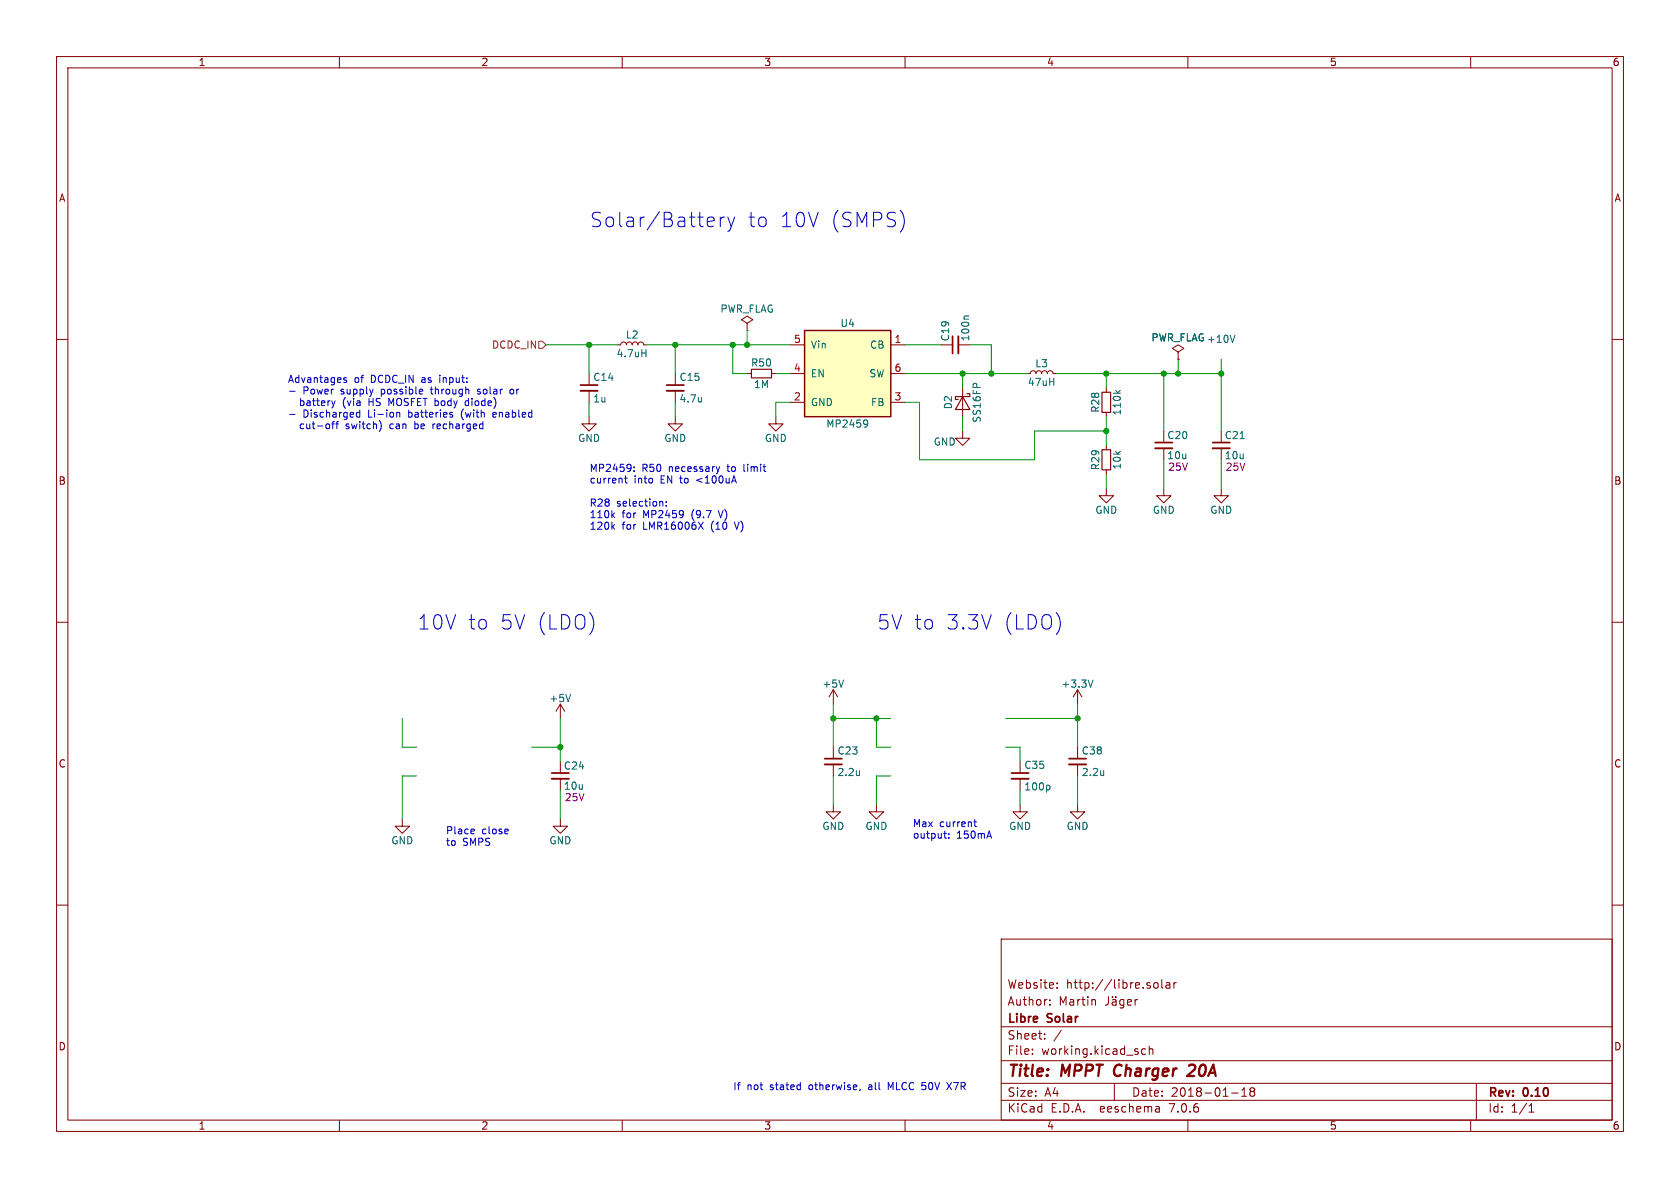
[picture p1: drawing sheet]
<svg xmlns="http://www.w3.org/2000/svg" width="297mm" height="210mm" viewBox="0 0 297 210" stroke-linecap="round" stroke-linejoin="round" font-family="sans-serif">
<g fill="none" stroke="#840000" stroke-width=".18">
<path d="M10 10h277v190h-277zM12 12h273v186h-273zM60 10v2M110 10v2M160 10v2M210 10v2M260 10v2M10 60h2M132.1 57.2l1-.7-1-.6-1 .6 1 .7v1.2M132.1 58.4h.1M285 60h2M104.1 73.7v1.2h1.3l-1.3 1.3-1.2-1.3h1.2"/>
<path d="M104.1 66v1.9M104.1 69.1v2M109.2 61h.5l.2-.4 .3-.1 .4 .1 .1 .4 .2-.4 .4-.1 .3 .1 .2 .4 .1-.4 .4-.1 .3 .1 .2 .4 .1-.4 .4-.1 .4 .1 .1 .4h.5M119.4 73.7v1.2h1.2l-1.2 1.3-1.3-1.3h1.3M119.4 66v1.9M119.4 69.1v2M132.1 66h.7M136.4 66h.8M137.2 73.7v1.2h1.2l-1.2 1.3-1.3-1.3h1.3M139.7 66h2.5M139.7 61h2.5M139.7 71.1h2.5"/>
<path d="M157.5 66h2.5M157.5 61h2.5M157.5 71.1h2.5M169.4 61h2M170.2 76.2v1.3h1.2l-1.2 1.2-1.3-1.2h1.3M170.2 68.6v5.1M181.6 66h.5l.2-.3 .3-.2 .4 .2 .1 .3 .2-.3 .4-.2 .3 .2 .1 .3 .2-.3 .4-.2 .3 .2 .2 .3 .1-.3 .4-.2 .3 .2 .2 .3h.5M195.6 68.6v.7M195.6 72.9v.8M195.6 78.7v.8M205.7 79.2v2.1M208.3 62.2l1-.6-1-.6-1 .6 1 .6v1.3"/>
<path d="M208.3 63.5h.1M215.9 79.2v2.1M195.6 86.4v1.2h1.2l-1.2 1.3-1.3-1.3h1.3M195.6 83.1v.7M205.7 86.4v1.2h1.3l-1.3 1.3-1.2-1.3h1.2M215.9 86.4v1.2h1.3l-1.3 1.3-1.3-1.3h1.3M10 110h2M285 110h2M99.1 124.5l-.8 1.2M99.1 124.5v2.5M99.1 137.7v2M99.1 124.5l.7 1.2"/>
<path d="M147.3 121.9v2.6M147.3 132.1v1.9M147.3 135.1v2.1M147.3 121.9l-.7 1.3M147.3 121.9l.8 1.3M180.3 134.6v1.9M180.3 137.7v2M190.5 121.9l-.8 1.3M190.5 121.9v2.6M190.5 132.1v1.9M190.5 135.1v2.1M190.5 121.9l.8 1.3"/>
<path d="M10 160h2M71.1 144.8v1.3h1.3l-1.3 1.2-1.3-1.2h1.3M99.1 144.8v1.3h1.2l-1.2 1.2-1.3-1.2h1.3M147.3 142.2v1.3h1.3l-1.3 1.3-1.3-1.3h1.3M154.9 142.2v1.3h1.3l-1.3 1.3-1.2-1.3h1.2M180.3 142.2v1.3h1.3l-1.3 1.3-1.2-1.3h1.2M190.5 142.2v1.3h1.3l-1.3 1.3-1.3-1.3h1.3M285 160h2M177 166h108v32h-108zM185.6 177.6v.1M185.6 176.8v.1M186.9 174.6v.1"/>
<path d="M186.9 173.8v.1M193.5 176.7l.2 .2v.8M196 176.2v1.1a.48 .48 0 0 1-.6 .4M196.7 176.8h.5l.1 .9M196.7 176.2v.1M197.2 176.2v.1M197.3 177.1h-.5a.29 .29 0 0 0-.2 .3 .29 .29 0 0 0 .2 .3l.5-.1M198.7 176.8l-.5-.1-.2 .3v.4l.1 .2h.6M198.7 176.7v1.2l-.3 .3-.4-.1M199.3 177.2l.7-.1v-.3l-.5-.1-.2 .2 .1 .7h.6M200.7 176.7v1M201.1 176.7l-.3 .1-.1 .2"/>
<path d="M204 173.8l.2-.1 .5 .1v.6l-.1 .2-.4 .1-.2-.1zM205.4 173.2v1.3l.2 .2M206.2 173.8h.5l.1 .9M206.8 174.1h-.5a.29 .29 0 0 0-.2 .3 .29 .29 0 0 0 .2 .3l.5-.1M207.5 173.7v1M208 173.7l-.3 .1-.2 .2M60 198v2M110 198v2M160 198v2M177 194.5h108M177 191.5h108M177 187.5h108"/>
<path d="M177 181.5h108M182.5 186.3v.1M182.5 185.5v.1M184.7 183.6v.1M184.7 182.8v.1M187.6 182.1l-1.3 2M197 191.5v3M202.5 185.5l-.4-.1-.3 .3v.4l.2 .2h.5M203.2 185.5l.2-.1 .3 .1 .1 .9M203.2 184.9v1.5M204.9 195.7l.1 .9M205 196.5l-.2 .1"/>
<path d="M205 196h-.2M210 198v2M217.7 193.2h1.2M219.5 193.8h.9M219.5 192.7l.5-.4v1.5M221.2 192.9l-.2 .3v.3l.2 .3 .5-.1 .1-.2-.1-.4-.2-.2M221.2 192.9l-.2-.2 .2-.4 .5 .1 .1 .2-.3 .3M221.2 192.9h.3M260 198v2M261 191.5v6.5M270.3 196.6h.9M270.3 195.5l.4-.4v1.5"/>
</g>
<path d="M197.2 188.5a1.27 1.27 0 0 0 0 1.6M211 188.2h-.5l-.3 .2M211.2 189.1l-1.3 1.1h1.2" fill="none" stroke="#840000" stroke-width=".4"/>
<path d="M169.4 59.4v3.1M102.6 69.1h3.1M117.9 69.1h3M204.2 79.2h3.1M214.4 79.2h3M97.5 137.7h3.1M145.8 135.1h3M178.8 137.7h3.1M189 135.1h3" fill="none" stroke="#840000" stroke-width=".33"/>
<path d="M168.4 59.4v3.1M102.6 68.1h3.1M117.9 68.1h3M204.2 78.2h3.1M214.4 78.2h3M97.5 136.7h3.1M145.8 134.1h3M178.8 136.7h3.1M189 134.1h3" fill="none" stroke="#840000" stroke-width=".3"/>
<g fill="none" stroke="#006464" stroke-width=".18">
<path d="M171.3 55.9h-.7l-.2 .1M218.3 59.3l-.4 1.2M113.5 62.4h.7M114.2 61.8v1.3M124 70.2v.9M124 70.9l-.1 .1M152.9 74.2l.4 .2a.84 .84 0 0 1-.3 1.1M153.4 74.8l-.1 .2h-.4M197.2 69l.5 .5M198.1 69l-.5 .4M219.2 77.5h.8M100.9 122.8l-.4 1.2"/>
<path d="M149.1 120.2l-.4 1.3M151.9 136.3v.8M151.9 137h.1M185.4 138.8l.2 .2v.4l-.2 .2M193.2 120.2l-.4 1.3M195.1 136.3v.8M195.1 137h.1"/>
</g>
<path d="M132.8 65.3h3.6v1.5h-3.6zM170.2 70.1l1.2 2.3h-2.5zM170.9 69.6h.5v.5h-2.5v.5h.5M194.8 79.5h1.5v3.6h-1.5zM194.8 69.3h1.5v3.6h-1.5z" fill="none" stroke="#840000" stroke-width=".2"/>
<path d="M142.2 58.4h15.3v15.3h-15.3z" fill="#ffffc2" stroke="#ffffc2" stroke-width=".18"/>
<path d="M142.2 58.4h15.3v15.3h-15.3z" fill="none" stroke="#840000" stroke-width=".25"/>
<path d="M95.2 60.3h.7l.6 .7-.6 .6h-.7z" fill="none" stroke="#725600" stroke-width=".18"/>
<g fill="none" stroke="#0000c2" stroke-width=".18">
<path d="M125.4 38.4l.7 .1 .2 .5-1.3 .2M126.1 40l-.7 .1M127.3 38.4v1.7M128.1 38.4a.65 .65 0 0 0-.8 .5M128.7 38.4l.6 1.7M129.9 38.4l-.6 1.7M129.3 40.1l-.3 .6-.3 .2M51.2 69.2h1M51.2 73.3h1M58.6 74.9h.5M58.8 74.7v1.1M59.2 70.9l-.3 .8"/>
<path d="M59.4 74.9h.5M59.5 74.7v1.1M61.2 66.8h-.3l-.1 .1v.2l.4 .1v.3h-.4M63 73.5l.2 .2h.4M63.6 72.5v1.2M63.6 73l-.4-.1-.2 .2M69.2 71.3l-.5-.9v1.3M70.1 73l.2-.1 .3 .1 .1 .7M70.1 72.9v.8M73.3 74.5v1.3M73.3 75.7l.2 .1M73.5 74.9l-.2 .1"/>
<path d="M74.5 68.8l.2 .3-.6 .1M74.7 69.6l-.2 .1M76.5 74.9v.9M76.9 74.9l-.4 .3M79.7 73.3l.3 .1v.2l-.1 .1h-.3M79.7 72.9l.3 .1M82.8 70.9h-.3l-.3 .2 .1 .5h.5M84.4 69.6l.1 .1M84.6 68.8l-.2 .2 .2 .2M87.3 72.9l-.2 .2v.5l.2 .1M87.7 73.2l-.6 .1M90.6 68.8l-.3 .1-.2 .1 .1 .5 .4 .2"/>
<path d="M108.3 91l.4 .5M108.3 93.1l.4 .5M108.7 90.7l-.5 .5M108.7 92.7l-.5 .5M110.4 84.5h.5M110.6 84.1v1.1l.3 .2M112.1 83.2v.1M112.1 82.6v.1M116.8 88.6l.4 .2v.7M117.8 89.4v.1M117.8 88.7v.1M123.5 92.3l.8 1.3"/>
<path d="M124.3 92.3l-.8 1.3M127 90.3l.4 1.2M127.2 82.5l-.3 .8M129.8 92.3l.4 1.3M83.7 146.6l.2 .3-.6 .1M83.8 147.3l-.1 .1M166.8 147.3h.5M167.1 148.1l.2 .1M167.7 148.1v.1M167.7 147.4v.1M172.2 145.3h.4M172.3 144.9v1.1l.3 .1"/>
<path d="M152.1 192.6l-.1 .2M157.5 192.3l-.5-.9v1.2M167.4 191.4l.8 1.2M168.2 191.4l-.8 1.2"/>
</g>
<g fill="none" stroke="#009600" stroke-width=".18">
<path d="M132.1 58.4v2.6M96.5 61h12.7M104.1 61v5M104.1 71.1v2.6M114.3 61h25.4M119.4 61v5M119.4 71.1v2.6M129.5 61v5h2.6M137.2 66h2.5M139.7 71.1h-2.5v2.6M160 61h6.4M160 66h21.6"/>
<path d="M160 71.1h2.6v10.2h20.3v-5.1h12.7M170.2 66v2.6M170.2 73.7v2.5M171.4 61h3.9v5M186.7 66h29.2M195.6 66v2.6M195.6 73.7v5M205.7 66v10.2M208.3 63.5v2.5M215.9 63.5v12.7M195.6 83.8v2.6M205.7 81.3v5.1"/>
<path d="M215.9 81.3v5.1M71.1 127v5.1h2.6M73.7 137.2h-2.6v7.6M94 132.1h5.1M99.1 127v7.6M99.1 139.7v5.1M147.3 124.5v7.6M147.3 137.2v5M147.3 127h10.2M154.9 127v5.1h2.6M157.5 137.2h-2.6v5M177.8 132.1h2.5v2.5"/>
<path d="M177.8 127h12.7M180.3 139.7v2.5M190.5 124.5v7.6M190.5 137.2v5"/>
</g>
<g fill="#009600" stroke="#009600" stroke-width=".18">
<circle cx="175.3" cy="66" r=".46"/>
<circle cx="195.6" cy="66" r=".46"/>
<circle cx="195.6" cy="76.2" r=".46"/>
<circle cx="208.3" cy="66" r=".46"/>
<circle cx="205.7" cy="66" r=".46"/>
<circle cx="215.9" cy="66" r=".46"/>
<circle cx="170.2" cy="66" r=".46"/>
<circle cx="129.5" cy="61" r=".46"/>
<circle cx="119.4" cy="61" r=".46"/>
<circle cx="104.1" cy="61" r=".46"/>
<circle cx="132.1" cy="61" r=".46"/>
<circle cx="147.3" cy="127" r=".46"/>
<circle cx="99.1" cy="132.1" r=".46"/>
<circle cx="154.9" cy="127" r=".46"/>
<circle cx="190.5" cy="127" r=".46"/>
</g>
<g font-size="3.5" fill="#0000c2">
<text x="104.1" y="40.4">Solar/Battery</text>
<text x="132" y="40.4">to</text>
<text x="137.7" y="40.4">10V</text>
<text x="146.6" y="40.4">(SMPS)</text>
<text x="73.7" y="111.5">10V</text>
<text x="82.6" y="111.5">to</text>
<text x="88.2" y="111.5">5V (LDO)</text>
<text x="154.9" y="111.5">5V to</text>
<text x="167.1" y="111.5">3.3V</text>
<text x="177.2" y="111.5">(LDO)</text>
</g>
<g font-size="2.8" fill="#840000">
<text x="178" y="190.9">Title:</text>
<text x="187.7" y="190.9">MPPT</text>
<text x="197.8" y="190.9">Charger</text>
<text x="211.7" y="190.9">20A</text>
</g>
<g font-size="2.1" fill="#840000">
<text x="178" y="178">Author:</text>
<text x="178" y="175">Website:</text>
<text x="187.2" y="178">Martin</text>
<text x="188.4" y="175">http://libre.solar</text>
<text x="178" y="184">Sheet:</text>
<text x="178" y="181.2">Libre</text>
<text x="185.2" y="181.2">Solar</text>
<text x="178" y="186.7">File:</text>
<text x="184.1" y="186.7">working.kicad_sch</text>
<text x="178" y="196.9">KiCad</text>
<text x="178" y="194.1">Size:</text>
<text x="184.7" y="194.1">A4</text>
<text x="185.7" y="196.9">E.D.A.</text>
<text x="194.6" y="196.9">eeschema</text>
<text x="200" y="194.1">Date:</text>
<text x="207" y="196.9">7.0.6</text>
<text x="207" y="194.1">2018-01-18</text>
<text x="263" y="194.3">Rev:</text>
<text x="263" y="196.9">Id:</text>
<text x="267.1" y="196.9">1/1</text>
<text x="269.4" y="194.3">0.10</text>
</g>
<g font-size="1.8" fill="#840000">
<text x="35" y="11.9">1</text>
<text x="85" y="11.9">2</text>
<text x="135" y="11.9">3</text>
<text x="185" y="11.9">4</text>
<text x="235" y="11.9">5</text>
<text x="285" y="11.9">6</text>
<text x="10.3" y="35.9">A</text>
<text x="285.3" y="35.9">A</text>
<text x="10.3" y="85.9">B</text>
<text x="285.3" y="85.9">B</text>
<text x="10.3" y="135.9">C</text>
<text x="285.3" y="135.9">C</text>
<text x="10.3" y="185.9">D</text>
<text x="285.3" y="185.9">D</text>
<text x="35" y="199.9">1</text>
<text x="85" y="199.9">2</text>
<text x="135" y="199.9">3</text>
<text x="185" y="199.9">4</text>
<text x="235" y="199.9">5</text>
<text x="285" y="199.9">6</text>
</g>
<g font-size="1.8" fill="#006464">
<text x="127.3" y="55.5">PWR_FLAG</text>
<text x="148.5" y="58">U4</text>
<text x="108.9" y="63.3">4.7uH</text>
<text x="110.5" y="60">L2</text>
<text x="132.7" y="65">R50</text>
<text x="143.3" y="61.8">Vin</text>
<text x="153.7" y="61.8">CB</text>
<text x="168" y="60.4" transform="rotate(-90 168 60.4)">C19</text>
<text x="171.6" y="60.4" transform="rotate(-90 171.6 60.4)">100n</text>
<text x="182.9" y="65.1">L3</text>
<text x="203.5" y="60.6">PWR_FLAG+10V</text>
<text x="203.5" y="60.6">PWR_FLAG</text>
<text x="104.8" y="71.3">1u</text>
<text x="104.8" y="67.5">C14</text>
<text x="120" y="67.5">C15</text>
<text x="120" y="71.3">4.7u</text>
<text x="133.2" y="68.8">1M</text>
<text x="143.3" y="72">GND</text>
<text x="143.3" y="66.9">EN</text>
<text x="153.6" y="66.9">SW</text>
<text x="153.9" y="72">FB</text>
<text x="181.6" y="68.4">47uH</text>
<text x="146" y="75.8">MP2459</text>
<text x="168.5" y="72.5" transform="rotate(-90 168.5 72.5)">D2</text>
<text x="173.6" y="74.8" transform="rotate(-90 173.6 74.8)">SS16FP</text>
<text x="194.5" y="73.1" transform="rotate(-90 194.5 73.1)">R28</text>
<text x="198.3" y="73.6" transform="rotate(-90 198.3 73.6)">110k</text>
<text x="206.3" y="77.8">C20</text>
<text x="216.4" y="77.8">C21</text>
<text x="102.1" y="78.3">GND</text>
<text x="117.3" y="78.3">GND</text>
<text x="135.1" y="78.3">GND</text>
<text x="165" y="79">GND</text>
<text x="194.5" y="83.2" transform="rotate(-90 194.5 83.2)">R29</text>
<text x="198.3" y="83.1" transform="rotate(-90 198.3 83.1)">10k</text>
<text x="193.5" y="91">GND</text>
<text x="203.7" y="91">GND</text>
<text x="213.9" y="91">GND</text>
<text x="97" y="124.3">+5V</text>
<text x="145.3" y="121.8">+5V</text>
<text x="187.6" y="121.8">+3.3V</text>
<text x="99.6" y="136.2">C24</text>
<text x="148" y="133.6">C23</text>
<text x="148" y="137.4">2.2u</text>
<text x="181" y="136.1">C35</text>
<text x="191.1" y="133.6">C38</text>
<text x="191.1" y="137.4">2.2u</text>
<text x="181" y="139.9">100p</text>
<text x="69.1" y="149.5">GND</text>
<text x="97" y="149.5">GND</text>
<text x="145.3" y="146.9">GND</text>
<text x="152.9" y="146.9">GND</text>
<text x="178.3" y="146.9">GND</text>
<text x="188.5" y="146.9">GND</text>
</g>
<text font-size="1.8" fill="#725600" x="86.9" y="61.8">DCDC_IN</text>
<g font-size="1.8" fill="#a90000">
<text x="140.3" y="65.8">4</text>
<text x="140.3" y="60.7">5</text>
<text x="158" y="60.7">1</text>
<text x="158" y="65.8">6</text>
<text x="140.3" y="70.9">2</text>
<text x="158" y="70.9">3</text>
</g>
<g font-size="1.8" fill="#0000c2">
<text x="50.8" y="67.8">Advantages</text>
<text x="53.1" y="71.9">battery</text>
<text x="53.5" y="69.8">Power</text>
<text x="60.3" y="69.8">supply</text>
<text x="60.9" y="71.9">(via</text>
<text x="62.6" y="67.8">of</text>
<text x="65.6" y="71.9">HS</text>
<text x="65.7" y="67.8">DCDC_IN</text>
<text x="67.6" y="69.8">possible</text>
<text x="69.4" y="71.9">MOSFET body</text>
<text x="74.8" y="67.8">as</text>
<text x="76.6" y="69.8">through</text>
<text x="78.2" y="67.8">input:</text>
<text x="83.3" y="71.9">diode)</text>
<text x="85.1" y="69.8">solar</text>
<text x="91" y="69.8">or</text>
<text x="53.1" y="76">cut-off</text>
<text x="53.5" y="73.9">Discharged</text>
<text x="61.4" y="76">switch)</text>
<text x="65.2" y="73.9">Li-ion</text>
<text x="69.4" y="76">can</text>
<text x="72.5" y="73.9">batteries</text>
<text x="74" y="76">be</text>
<text x="77.4" y="76">recharged</text>
<text x="82" y="73.9">(with</text>
<text x="87.8" y="73.9">enabled</text>
<text x="104.1" y="83.5">MP2459:</text>
<text x="113.5" y="83.5">R50</text>
<text x="118.3" y="83.5">necessary</text>
<text x="128.9" y="83.5">to</text>
<text x="131.9" y="83.5">limit</text>
<text x="104.1" y="85.6">current</text>
<text x="104.1" y="89.6">R28</text>
<text x="109" y="89.6">selection:</text>
<text x="112.1" y="85.6">into</text>
<text x="116.9" y="85.6">EN to</text>
<text x="123.6" y="85.6">&lt;100uA</text>
<text x="104.1" y="91.7">110k</text>
<text x="104.1" y="93.7">120k</text>
<text x="110" y="91.7">for</text>
<text x="110" y="93.7">for</text>
<text x="113.8" y="91.7">MP2459</text>
<text x="113.8" y="93.7">LMR16006X</text>
<text x="122.5" y="91.7">(9.7</text>
<text x="126" y="93.7">(10</text>
<text x="127.6" y="91.7">V)</text>
<text x="130.4" y="93.7">V)</text>
<text x="78.7" y="147.6">Place</text>
<text x="78.7" y="149.6">to</text>
<text x="81.8" y="149.6">SMPS</text>
<text x="85.2" y="147.6">close</text>
<text x="161.3" y="146.3">Max</text>
<text x="161.3" y="148.3">output:</text>
<text x="166.1" y="146.3">current</text>
<text x="169.1" y="148.3">150mA</text>
<text x="129.5" y="192.8">If</text>
<text x="132" y="192.8">not</text>
<text x="136.2" y="192.8">stated</text>
<text x="143.3" y="192.8">otherwise,</text>
<text x="154" y="192.8">all</text>
<text x="157.6" y="192.8">MLCC 50V</text>
<text x="168.5" y="192.8">X7R</text>
</g>
<g font-size="1.8" fill="#840084">
<text x="206.3" y="81.4">10u</text>
<text x="206.4" y="83.4">25V</text>
<text x="216.4" y="81.4">10u</text>
<text x="216.6" y="83.4">25V</text>
<text x="99.6" y="139.8">10u</text>
<text x="99.7" y="141.8">25V</text>
</g>
</svg>
